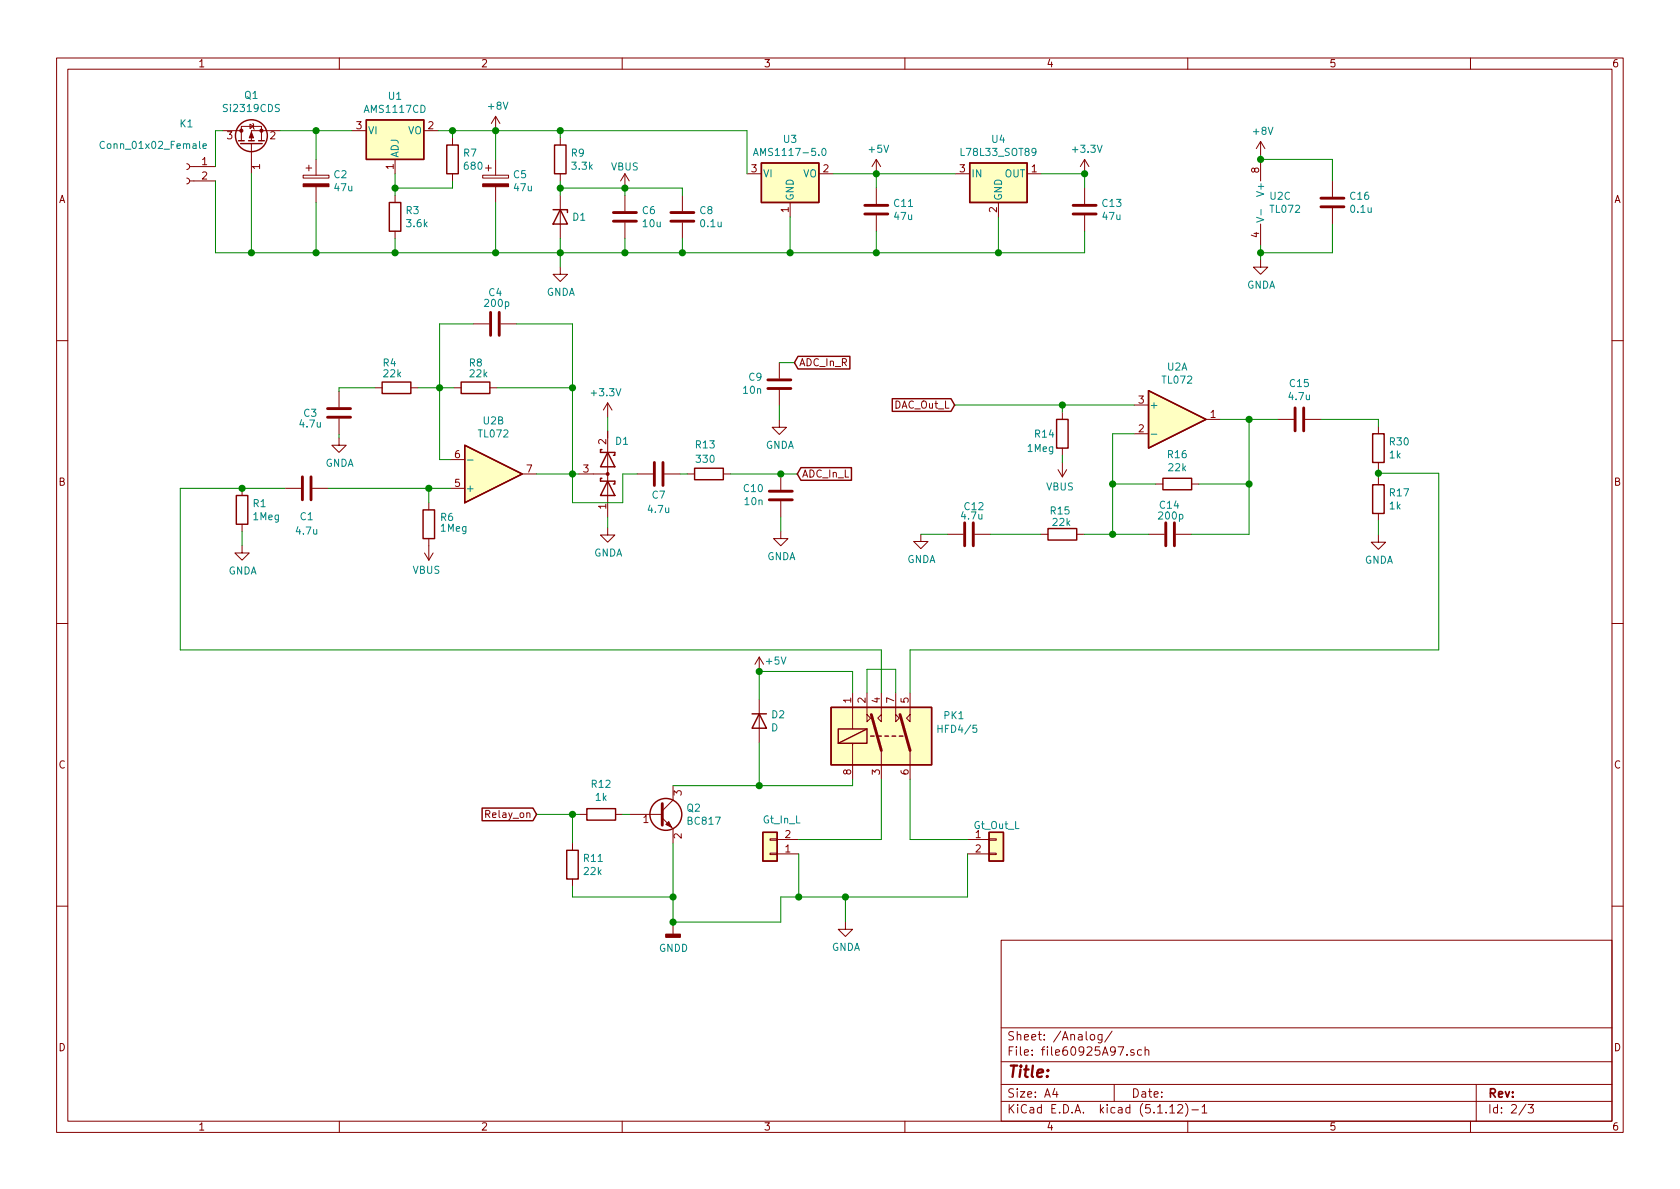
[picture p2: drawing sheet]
<svg xmlns="http://www.w3.org/2000/svg" width="297mm" height="210mm" viewBox="0 0 297 210" stroke-linecap="round" stroke-linejoin="round" font-family="sans-serif">
<g fill="none" stroke="#840000" stroke-width=".18">
<path d="M10 10.3h277v189.9h-277zM12 12.2h273v186.1h-273zM60 10.3v1.9M110 10.3v1.9M160 10.3v1.9M210 10.3v1.9M260 10.3v1.9M33 31.5l.4 .1 .1 .3-.1 .4-.4 .2M33 29l.4 .1 .1 .3-.1 .4-.4 .2M33.5 32h4.6M33.5 29.5h4.6M39.4 23.1h3.3"/>
<path d="M42.7 23.1v-.8h3.5v2.6M42.7 23.1v1.8M44.2 22l.6 .3-.6 .4zM44.4 25.4v5.3M44.7 21.8l.1 .2v.7l.2 .2M49.5 23.1h-5.1v1.8M53.6 31h4.6v.5h-4.6zM54.1 29.7h1M54.6 29.2v1M55.9 28.2v2.8M55.9 33v2.8M62.2 23.1h2.6"/>
<path d="M69.8 28.2v2.5M69.8 34.5v1.3M74.9 23.1h2.6M80 24.4v1.2M80 30.7v1.3M85.3 31h4.6v.5h-4.6zM85.9 29.7h1M86.4 29.2v1M87.6 20.6l-.7 1.2M87.6 20.6v2.5M87.6 28.2v2.8M87.6 33v2.8"/>
<path d="M87.6 20.6l.8 1.2M99.1 24.4v1.2M99.1 30.7v1.3M99.1 34.5v7.7M110.5 30.7l-.8 1.3M110.5 30.7v2.6M110.5 34.5v2.8M110.5 39.4v2.8M110.5 30.7l.8 1.3M120.6 34.5v2.8M120.6 39.4v2.8M132.1 30.7h2.5"/>
<path d="M139.7 35.8v2.5M144.8 30.7h2.5M154.9 28.2l-.7 1.3M154.9 28.2v2.5M154.9 33.3v2.8M154.9 38.1v2.8M154.9 28.2l.8 1.3M168.9 30.7h2.5M176.5 35.8v2.5M181.6 30.7h2.5M191.8 28.2l-.8 1.3M191.8 28.2v2.5"/>
<path d="M191.8 33.3v2.8M191.8 38.1v2.8M191.8 28.2l.7 1.3M222.9 25l-.8 1.3M222.9 25v2.6M222.9 28.2v3.8M222.9 39.6v3.8M222.9 25l.7 1.3M235.6 32v2.8M235.6 36.8v2.8M69.8 40.9v1.3M83.7 57.3h2.8"/>
<path d="M88.5 57.3h2.8M99.1 47.2v1.3h1.2l-1.2 1.3-1.3-1.3h1.3M222.9 46v1.2h1.3l-1.3 1.3-1.3-1.3h1.3M10 60.2h2M59.9 77.5v1.2h1.3l-1.3 1.3-1.2-1.3h1.2M59.9 69.2v2.8M59.9 74v2.8M66.3 68.6h1.3M72.6 68.6h1.3M80.3 68.6h1.2M86.6 68.6h1.3M107.4 71.2v2.6"/>
<path d="M107.4 76.2v15.2M107.4 71.2l.8 1.3M107.4 71.2l-.7 1.3M137.8 74.3v1.3h1.3l-1.3 1.2-1.3-1.2h1.3M137.8 64.1v2.8M137.8 69v2.7M187.8 72.9v1.3M187.8 79.2v1.3M200.5 76.7h2.6M200.5 71.6h2.6M213.2 74.2h2.6M225.9 74.2h2.8"/>
<path d="M230.8 74.2h2.8M243.7 75.4v1.3M285 60.2h2M42.8 96.5v1.3h1.3l-1.3 1.3-1.3-1.3h1.3M42.8 86.4v1.2M42.8 92.7v1.3M50.4 86.4h2.8M55.2 86.4h2.8M75.1 97.8l.7 1.3M75.8 88.9v1.3M75.8 95.2v3.9M76.6 97.8l-.8 1.3"/>
<path d="M79.6 86.4h2.6M79.6 81.3h2.6M92.3 83.8h2.6M102.4 83.8h5M107.4 93.3v1.3h1.3l-1.3 1.3-1.2-1.3h1.2M112.6 83.8h2.8M117.5 83.8h2.8M121.5 83.8h1.3M127.9 83.8h1.3M138 94v1.2h1.3l-1.3 1.3-1.2-1.3h1.2M138 83.8v2.8M138 88.6v2.8"/>
<path d="M162.8 94.5v1.3h1.3l-1.3 1.2-1.3-1.2h1.3M167.5 94.5h2.8M172.3 94.5h2.8M184 94.5h1.3M187.1 83.1l.7 1.2M187.8 81.8v2.5M188.6 83.1l-.8 1.2M190.4 94.5h1.2M203.1 94.5h2.8M204.3 85.6h1.3M207.9 94.5h2.8M210.7 85.6h1.3"/>
<path d="M243.7 94.6v1.3h1.3l-1.3 1.2-1.3-1.2h1.3M243.7 81.8v1.3M243.7 84.4v1.3M243.7 90.8v1.3M10 110.3h2M134.2 116.2v2.5M134.2 116.2l-.7 1.3M134.2 116.2l.8 1.3M285 110.3h2M119 138.9v2.6l-1.9 1.9M134.2 123.7v7.6M150.7 131.7v-.3v6.4"/>
<path d="M150.7 122.5v6.4M153.3 122.5v5.1l.6-.6-.6-.6M155.8 122.5v5.1l-.6-.6 .6-.6M155.8 132.7v5.1M158.4 122.5v5.1l.6-.6-.6-.6M160.9 122.5v5.1l-.6-.6 .6-.6M160.9 132.7v5.1M101.2 149.1v1.3M101.2 155.4v1.3M102.5 144h1.3M108.8 144h1.3M111.4 144h5.7"/>
<path d="M117.1 144.6l1.9 2v2.5M136.1 148.3h1.3v.3h-1.3zM136.1 150.9h1.3v.2h-1.3zM137.4 148.5h3.8M137.4 151h3.8M171.1 148.5h3.8M171.1 151h3.8M174.9 150.9h1.2v.2h-1.2zM174.9 148.3h1.2v.3h-1.2zM10 160.2h2M119 163.7v1.5M149.5 163.1v1.2h1.2l-1.2 1.3-1.3-1.3h1.3"/>
<path d="M177 166.3h108v32h-108zM285 160.2h2M60 198.3v1.9M110 198.3v1.9M160 198.3v1.9M177 194.8h108M177 191.8h108M177 187.8h108M177 181.8h108M186.5 192.5l-.4 1h1M186.8 193v1M192.8 183.1l.3-.2 .4 .2v.5l-.1 .2-.3 .1-.3-.1z"/>
<path d="M194.8 182.9v1.2l-.2 .3-.4-.1M194.8 183l-.4-.1-.3 .3 .1 .6 .2 .1 .4-.1M196.6 182.3l-1.3 2M197 191.8v3M199.3 186.5v.1M200.5 185.7a.37 .37 0 0 0-.6 .1l.1 .2 .5 .2 .1 .1-.3 .3-.4-.1M201.8 185.7l-.4-.1-.3 .3 .1 .6 .2 .1 .4-.1M202.5 185.7a.37 .37 0 0 1 .6 .1v.8M202.5 185.1v1.5M206.8 195.8l.5-.5v1.5M206.8 196.8h.9M208.3 195.5l.2-.2h.3l.2 .2 .1 .3-.9 1h.9"/>
<path d="M209.6 195.1a1.71 1.71 0 0 1 0 2.3M210 198.3v1.9M210.7 196.3h1.2M212.5 195.8l.5-.5v1.5M212.5 196.8h.9M260 198.3v1.9M261 191.8v6.5M269.8 195.2l-1.2 2M270.2 195.3h.9l-.5 .6 .4 .1v.7l-.2 .1-.6-.1"/>
</g>
<g fill="#ffffc2" stroke="#ffffc2" stroke-width=".18">
<path d="M203.1 69.1l10.1 5.1-10.1 5z"/>
<path d="M174.9 147.2h2.5v5.1h-2.5z"/>
<path d="M146.9 125.1h17.8v10.1h-17.8z"/>
<path d="M134.6 28.8h10.2v7h-10.2z"/>
<path d="M82.2 78.7l10.1 5.1-10.1 5.1z"/>
<path d="M134.9 147.2h2.5v5.1h-2.5z"/>
<path d="M171.4 28.8h10.2v7h-10.2z"/>
<path d="M64.8 21.2h10.1v7h-10.1z"/>
</g>
<g fill="none" stroke="#840000" stroke-width=".25">
<path d="M42.2 24.9h1M42.5 25.4h3.9M43.9 24.9h1.1M45.7 24.9h1M64.8 21.2h10.1v7h-10.1zM68.8 35.8h2.1v5.1h-2.1zM79 25.6h2v5.1h-2zM97.8 37.1h2.5v.5M98 25.6h2.1v5.1h-2.1zM99.1 37.1l1.2 2.5h-2.5zM134.6 28.8h10.2v7h-10.2zM171.4 28.8h10.2v7h-10.2z"/>
<path d="M67.6 67.6h5v2h-5zM81.5 67.6h5.1v2h-5.1zM82.2 78.7l10.1 5.1-10.1 5.1zM106.4 79.5h-.2v.5h2.5v.5h-.2M141.1 63h9.2v2.2h-9.2l-.6-1.1zM157.8 70.5h10.3l.7 1.1-.7 1.1h-10.3zM186.8 74.2h2v5h-2zM203.1 69.1l10.1 5.1-10.1 5zM242.7 76.7h2v5.1h-2zM41.8 87.6h2v5.1h-2zM74.8 90.2h2v5h-2zM106.4 84.6h-.2v.5h2.5v.5h-.2"/>
<path d="M107.4 85.1l1.3 2.5h-2.5zM107.4 80l1.3 2.5h-2.5zM122.8 82.8h5.1v2h-5.1zM141.6 82.7h8.9v2.2h-8.9l-.6-1.1zM185.3 93.5h5.1v2h-5.1zM205.6 84.6h5.1v2h-5.1zM242.7 85.7h2v5.1h-2zM133 126.2h2.5M134.2 126.2l1.3 2.6h-2.5zM146.9 125.1h17.8v10.1h-17.8zM148.2 128.9h5.1v2.5h-5.1zM153.3 128.9l-5.1 2.5"/>
<path d="M153.9 130.2h.7M155.2 130.2h.6M156.5 130.2h.6M157.7 130.2h.7M159 130.2h.6M85.2 142.9h9l.7 1.1-.7 1.1h-9zM100.2 150.4h2v5h-2zM103.8 143h5v2h-5zM134.9 147.2h2.5v5.1h-2.5zM174.9 147.2h2.5v5.1h-2.5z"/>
<circle cx="44.4" cy="24" r="2.82"/>
<circle cx="117.7" cy="144" r="2.82"/>
</g>
<path d="M18.5 25.1a.6 .6 0 0 0-.9 .4 .6 .6 0 0 0 .6 .8l.3-.2M35.9 25.8l.6-.1-.1-.2-.3-.1-.2 .2v.6h.5M133.2 27.5l.4-1.3 .5 1.3M133.3 27.1h.6M145.4 26.4l.2-.2a.67 .67 0 0 1 .5 .7 .67 .67 0 0 1-.5 .6l-.2-.2-.1-.3zM222.2 38.4l1.2 .5-1.2 .4M223 37.1v.9M203.6 76.8h.9M82.7 81.4h.9" fill="none" stroke="#008484" stroke-width=".18"/>
<g fill="none" stroke="#840000" stroke-width=".51">
<path d="M108.5 39.1h4M108.5 37.6h4M118.6 39.1h4.1M118.6 37.6h4.1M152.9 37.8h4.1M152.9 36.3h4.1M189.7 37.8h4.1M189.7 36.3h4.1M233.6 36.6h4M233.6 35h4M86.7 55.2v4.1M88.3 55.2v4.1"/>
<path d="M57.9 73.8h4.1M57.9 72.3h4.1M135.8 67.2h4M135.8 68.7h4M229 72.1v4.1M230.5 72.1v4.1M53.5 84.3v4.1M55 84.3v4.1M115.7 81.8v4M117.2 81.8v4M136 86.9h4.1M136 88.4h4.1"/>
<path d="M170.6 92.5v4M172.1 92.5v4M206.1 92.5v4M207.6 92.5v4M154.1 126.4l1.7 6.3M159.1 126.4l1.8 6.3M117.1 142.1v3.8"/>
</g>
<g fill="#840000" stroke="#840000" stroke-width=".18">
<path d="M85.3 32.5h4.6v.5h-4.6z"/>
<path d="M118.2 145.3l.5 1-1-.5z"/>
<path d="M53.6 32.5h4.6v.5h-4.6z"/>
<path d="M44.4 23.4l.4 1h-.7z"/>
<circle cx="107.4" cy="83.8" r=".25"/>
<circle cx="46.2" cy="23.1" r=".28"/>
<circle cx="42.7" cy="23.1" r=".28"/>
</g>
<path d="M117.7 165.2h2.6v.5h-2.6z" fill="#840000" stroke="#840000" stroke-width=".25"/>
<g fill="none" stroke="#008400" stroke-width=".18">
<path d="M38.1 32v12.7h153.7v-3.8M39.4 23.1h-1.3v6.4M44.4 30.7v14M49.5 23.1h12.7M55.9 23.1v5.1M55.9 35.8v8.9M69.8 30.7v3.8M77.5 23.1h54.6v7.6M80 32v1.3h-10.2M80 23.1v1.3M87.6 23.1v5.1M87.6 35.8v8.9"/>
<path d="M99.1 33.3h21.5v1.2M99.1 23.1v1.3M99.1 32v2.5M110.5 33.3v1.2M139.7 38.3v6.4M147.3 30.7h21.6M154.9 30.7v2.6M176.5 38.3v6.4M184.1 30.7h7.7v2.6M222.9 27.6v.6h12.7v3.8M235.6 39.6v5.1h-12.7M69.8 42.2v2.5"/>
<path d="M83.7 57.3h-6v24h1.9M91.3 57.3h9.9v31.6h8.9v-5.1h2.5M99.1 42.2v5M110.5 42.2v2.5M120.6 42.2v2.5M154.9 40.9v3.8M222.9 43.4v2.6M59.9 76.8v.7M66.3 68.6h-6.4v.6M73.9 68.6h6.4M87.9 68.6h13.3M107.4 73.8v2.4"/>
<path d="M137.8 64.1h2.7M137.8 71.7v2.6M168.8 71.6h31.7M187.8 71.6v1.3M200.5 76.7h-3.8v17.8M215.8 74.2h10.1M220.9 74.2v20.3h-10.2M233.6 74.2h10.1v1.2M42.8 94v2.5M50.4 86.4h-18.5v28.5h123.9v7.6M58 86.4h21.6M75.8 86.4v2.5"/>
<path d="M94.9 83.8h7.5M107.4 91.4v1.9M120.3 83.8h1.2M129.2 83.8h11.8M138 91.4v2.6M162.8 94.5h4.7M175.1 94.5h8.9M187.8 80.5v1.3M191.6 94.5h11.5M196.7 85.6h7.6M212 85.6h8.9M243.7 83.7h10.7v31.2h-93.5v7.6"/>
<path d="M243.7 83.1v1.3M243.7 92.1v2.5M134.2 131.3v7.6M150.7 122.5v-3.8h-16.5v5M150.7 137.8v1.1h-31.7M153.3 122.5v-4.1h5.1v4.1M155.8 137.8v10.7h-14.6M160.9 137.8v10.7h10.2M94.9 144h7.6M101.2 144v5.1M101.2 156.7v1.9h17.8M110.1 144h1.3"/>
<path d="M119 149.1v14.6M141.2 151v7.6M149.5 158.6v4.5M171.1 151v7.6h-33.1v4.5h-19"/>
</g>
<g fill="#008400" stroke="#008400" stroke-width=".25">
<circle cx="55.9" cy="44.7" r=".51"/>
<circle cx="134.2" cy="118.7" r=".51"/>
<circle cx="75.8" cy="86.4" r=".51"/>
<circle cx="191.8" cy="30.7" r=".51"/>
<circle cx="69.9" cy="44.7" r=".51"/>
<circle cx="101.2" cy="68.6" r=".51"/>
<circle cx="69.9" cy="33.3" r=".51"/>
<circle cx="243.7" cy="83.7" r=".51"/>
<circle cx="55.9" cy="23.1" r=".51"/>
<circle cx="44.5" cy="44.7" r=".51"/>
<circle cx="154.9" cy="44.7" r=".51"/>
<circle cx="101.2" cy="83.8" r=".51"/>
<circle cx="42.8" cy="86.4" r=".51"/>
<circle cx="77.7" cy="68.6" r=".51"/>
<circle cx="119" cy="163.1" r=".51"/>
<circle cx="119" cy="158.6" r=".51"/>
<circle cx="149.5" cy="158.6" r=".51"/>
<circle cx="101.2" cy="144" r=".51"/>
<circle cx="134.2" cy="138.9" r=".51"/>
<circle cx="87.6" cy="23.1" r=".51"/>
<circle cx="80" cy="23.1" r=".51"/>
<circle cx="99.1" cy="23.1" r=".51"/>
<circle cx="222.9" cy="44.7" r=".51"/>
<circle cx="222.9" cy="28.2" r=".51"/>
<circle cx="141.2" cy="158.6" r=".51"/>
<circle cx="87.6" cy="44.7" r=".51"/>
<circle cx="176.5" cy="44.7" r=".51"/>
<circle cx="196.7" cy="85.6" r=".51"/>
<circle cx="220.9" cy="85.6" r=".51"/>
<circle cx="120.7" cy="44.7" r=".51"/>
<circle cx="187.8" cy="71.6" r=".51"/>
<circle cx="110.5" cy="33.3" r=".51"/>
<circle cx="220.9" cy="74.2" r=".51"/>
<circle cx="110.5" cy="44.7" r=".51"/>
<circle cx="196.7" cy="94.5" r=".51"/>
<circle cx="99.1" cy="33.3" r=".51"/>
<circle cx="139.7" cy="44.7" r=".51"/>
<circle cx="154.9" cy="30.7" r=".51"/>
<circle cx="99.1" cy="44.7" r=".51"/>
<circle cx="138" cy="83.8" r=".51"/>
</g>
<text font-size="2.8" fill="#840000" x="178" y="190.5">Title:</text>
<g font-size="2.1" fill="#840000">
<text x="178" y="184">Sheet: /Analog/</text>
<text x="178" y="186.7">File: file60925A97.sch</text>
<text x="178" y="196.9">KiCad E.D.A. kicad (5.1.12)-1</text>
<text x="178" y="194.1">Size: A4</text>
<text x="200" y="194.1">Date:</text>
<text x="263" y="194.1">Rev:</text>
<text x="263" y="196.9">Id: 2/3</text>
</g>
<g font-size="1.8" fill="#840000">
<text x="35" y="11.9">1</text>
<text x="85" y="11.9">2</text>
<text x="135" y="11.9">3</text>
<text x="185" y="11.9">4</text>
<text x="235" y="11.9">5</text>
<text x="285" y="11.9">6</text>
<text x="63" y="22.9">3</text>
<text x="75.7" y="22.9">2</text>
<text x="35.7" y="29.2">1</text>
<text x="40.2" y="24.6">3</text>
<text x="46" y="29.9" transform="rotate(-90 46 29.9)">1</text>
<text x="47.8" y="24.6">2</text>
<text x="69.6" y="29.9" transform="rotate(-90 69.6 29.9)">1</text>
<text x="10.4" y="35.9">A</text>
<text x="35.7" y="31.7">2</text>
<text x="132.9" y="30.5">3</text>
<text x="145.6" y="30.5">2</text>
<text x="169.7" y="30.5">3</text>
<text x="182.4" y="30.5">1</text>
<text x="222.6" y="30.6" transform="rotate(-90 222.6 30.6)">8</text>
<text x="285.4" y="35.9">A</text>
<text x="139.4" y="37.6" transform="rotate(-90 139.4 37.6)">1</text>
<text x="176.3" y="37.6" transform="rotate(-90 176.3 37.6)">2</text>
<text x="222.6" y="42" transform="rotate(-90 222.6 42)">4</text>
<text x="141.2" y="64.8">ADC_In_R</text>
<text x="201.3" y="71.4">3</text>
<text x="158.1" y="72.3">DAC_Out_L</text>
<text x="201.3" y="76.4">2</text>
<text x="214" y="73.9">1</text>
<text x="80.4" y="81">6</text>
<text x="93.1" y="83.6">7</text>
<text x="103.1" y="83.6">3</text>
<text x="107.2" y="78.6" transform="rotate(-90 107.2 78.6)">2</text>
<text x="10.4" y="85.9">B</text>
<text x="80.4" y="86.1">5</text>
<text x="141.8" y="84.4">ADC_In_L</text>
<text x="285.4" y="85.9">B</text>
<text x="107.2" y="90" transform="rotate(-90 107.2 90)">1</text>
<text x="150.5" y="124.3" transform="rotate(-90 150.5 124.3)">1</text>
<text x="153" y="124.3" transform="rotate(-90 153 124.3)">2</text>
<text x="155.6" y="124.3" transform="rotate(-90 155.6 124.3)">4</text>
<text x="158.1" y="124.3" transform="rotate(-90 158.1 124.3)">7</text>
<text x="160.7" y="124.3" transform="rotate(-90 160.7 124.3)">5</text>
<text x="10.4" y="135.9">C</text>
<text x="150.5" y="137" transform="rotate(-90 150.5 137)">8</text>
<text x="155.6" y="137" transform="rotate(-90 155.6 137)">3</text>
<text x="160.7" y="137" transform="rotate(-90 160.7 137)">6</text>
<text x="285.4" y="135.9">C</text>
<text x="120.5" y="140.7" transform="rotate(-90 120.5 140.7)">3</text>
<text x="86.2" y="144.6">Relay_on</text>
<text x="113.7" y="145.5">1</text>
<text x="120.5" y="148.3" transform="rotate(-90 120.5 148.3)">2</text>
<text x="138.8" y="148.2">2</text>
<text x="172.5" y="148.2">1</text>
<text x="138.8" y="150.7">1</text>
<text x="172.5" y="150.7">2</text>
<text x="10.4" y="185.9">D</text>
<text x="285.4" y="185.9">D</text>
<text x="35" y="199.9">1</text>
<text x="85" y="199.9">2</text>
<text x="135" y="199.9">3</text>
<text x="185" y="199.9">4</text>
<text x="235" y="199.9">5</text>
<text x="285" y="199.9">6</text>
</g>
<g font-size="1.8" fill="#008484">
<text x="43.3" y="17.5">Q1</text>
<text x="68.7" y="17.6">U1</text>
<text x="31.9" y="22.5">K1</text>
<text x="39.8" y="19.8">Si2319CDS</text>
<text x="64.6" y="20">AMS1117CD</text>
<text x="65" y="23.7">VI</text>
<text x="72.1" y="23.7">VO</text>
<text x="86.4" y="19.4">+8V</text>
<text x="221.7" y="23.8">+8V</text>
<text x="18.4" y="26.3">Conn_01x02_Female</text>
<text x="70.5" y="27.9" transform="rotate(-90 70.5 27.9)">ADJ</text>
<text x="82" y="27.7">R7</text>
<text x="101" y="27.7">R9</text>
<text x="134.2" y="27.6">AMS1117-5.0</text>
<text x="138.6" y="25.3">U3</text>
<text x="153.7" y="27">+5V</text>
<text x="170.2" y="27.6">L78L33_SOT89</text>
<text x="175.4" y="25.3">U4</text>
<text x="189.8" y="27">+3.3V</text>
<text x="59.1" y="31.5">C2</text>
<text x="59.2" y="33.8">47u</text>
<text x="82.2" y="30">680</text>
<text x="90.8" y="31.5">C5</text>
<text x="91" y="33.8">47u</text>
<text x="101.2" y="30">3.3k</text>
<text x="108.1" y="30.1">VBUS</text>
<text x="134.9" y="31.4">VI</text>
<text x="140.3" y="35.6" transform="rotate(-90 140.3 35.6)">GND</text>
<text x="142" y="31.4">VO</text>
<text x="171.7" y="31.4">IN</text>
<text x="177.2" y="35.6" transform="rotate(-90 177.2 35.6)">GND</text>
<text x="177.6" y="31.4">OUT</text>
<text x="223.5" y="34.3" transform="rotate(-90 223.5 34.3)">V+</text>
<text x="224.6" y="35.3">U2C</text>
<text x="238.8" y="35.3">C16</text>
<text x="71.8" y="37.9">R3</text>
<text x="72" y="40.2">3.6k</text>
<text x="101.3" y="39">D1</text>
<text x="113.6" y="37.9">C6</text>
<text x="113.7" y="40.2">10u</text>
<text x="123.8" y="37.9">C8</text>
<text x="124" y="40.2">0.1u</text>
<text x="158.1" y="36.6">C11</text>
<text x="158.2" y="38.9">47u</text>
<text x="195" y="36.6">C13</text>
<text x="195" y="38.9">47u</text>
<text x="224.7" y="37.6">TL072</text>
<text x="238.9" y="37.6">0.1u</text>
<text x="86.5" y="52.4">C4</text>
<text x="96.6" y="52.3">GNDA</text>
<text x="220.4" y="51">GNDA</text>
<text x="85.8" y="54.3">200p</text>
<text x="67.8" y="64.8">R4</text>
<text x="83" y="64.8">R8</text>
<text x="206.4" y="65.5">U2A</text>
<text x="67.9" y="66.7">22k</text>
<text x="83.1" y="66.7">22k</text>
<text x="104.7" y="70.1">+3.3V</text>
<text x="131.5" y="69.6">10n</text>
<text x="132.4" y="67.3">C9</text>
<text x="205.6" y="67.8">TL072</text>
<text x="228" y="70.8">4.7u</text>
<text x="228.1" y="68.4">C15</text>
<text x="53.1" y="75.6">4.7u</text>
<text x="53.7" y="73.7">C3</text>
<text x="84.7" y="77.4">TL072</text>
<text x="85.5" y="75.1">U2B</text>
<text x="183" y="77.4">R14</text>
<text x="203.2" y="72.3">+</text>
<text x="57.5" y="82.5">GNDA</text>
<text x="108.9" y="78.7">D1</text>
<text x="123.1" y="79.3">R13</text>
<text x="123.2" y="81.8">330</text>
<text x="135.3" y="79.4">GNDA</text>
<text x="181.7" y="79.9">1Meg</text>
<text x="206.5" y="81">R16</text>
<text x="206.7" y="83.3">22k</text>
<text x="245.7" y="81.1">1k</text>
<text x="245.8" y="78.8">R30</text>
<text x="44.8" y="89.7">R1</text>
<text x="82.3" y="87">+</text>
<text x="115.3" y="88.2">C7</text>
<text x="131.6" y="87">C10</text>
<text x="131.7" y="89.3">10n</text>
<text x="185" y="86.7">VBUS</text>
<text x="205.1" y="90">C14</text>
<text x="245.8" y="87.8">R17</text>
<text x="44.8" y="92">1Meg</text>
<text x="52.5" y="94.5">4.7u</text>
<text x="53.1" y="92">C1</text>
<text x="77.9" y="92.1">R6</text>
<text x="78" y="94">1Meg</text>
<text x="114.7" y="90.7">4.7u</text>
<text x="170.1" y="91.9">4.7u</text>
<text x="170.6" y="90.2">C12</text>
<text x="185.8" y="91">R15</text>
<text x="186.2" y="93">22k</text>
<text x="205" y="91.9">200p</text>
<text x="245.7" y="90.1">1k</text>
<text x="40.3" y="101.6">GNDA</text>
<text x="73" y="101.5">VBUS</text>
<text x="105" y="98.4">GNDA</text>
<text x="135.6" y="99.1">GNDA</text>
<text x="160.4" y="99.6">GNDA</text>
<text x="241.2" y="99.7">GNDA</text>
<text x="135.6" y="117.5">+5V</text>
<text x="136.3" y="129.3">D</text>
<text x="136.5" y="127">D2</text>
<text x="166.2" y="129.6">HFD4/5</text>
<text x="167" y="127.2">PK1</text>
<text x="104.6" y="139.3">R12</text>
<text x="105.3" y="141.6">1k</text>
<text x="121.5" y="143.5">Q2</text>
<text x="121.7" y="145.8">BC817</text>
<text x="135" y="145.6">Gt_In_L</text>
<text x="172.2" y="146.6">Gt_Out_L</text>
<text x="103.3" y="152.4">R11</text>
<text x="103.3" y="154.7">22k</text>
<text x="116.5" y="168.3">GNDD</text>
<text x="147" y="168.1">GNDA</text>
</g>
</svg>
